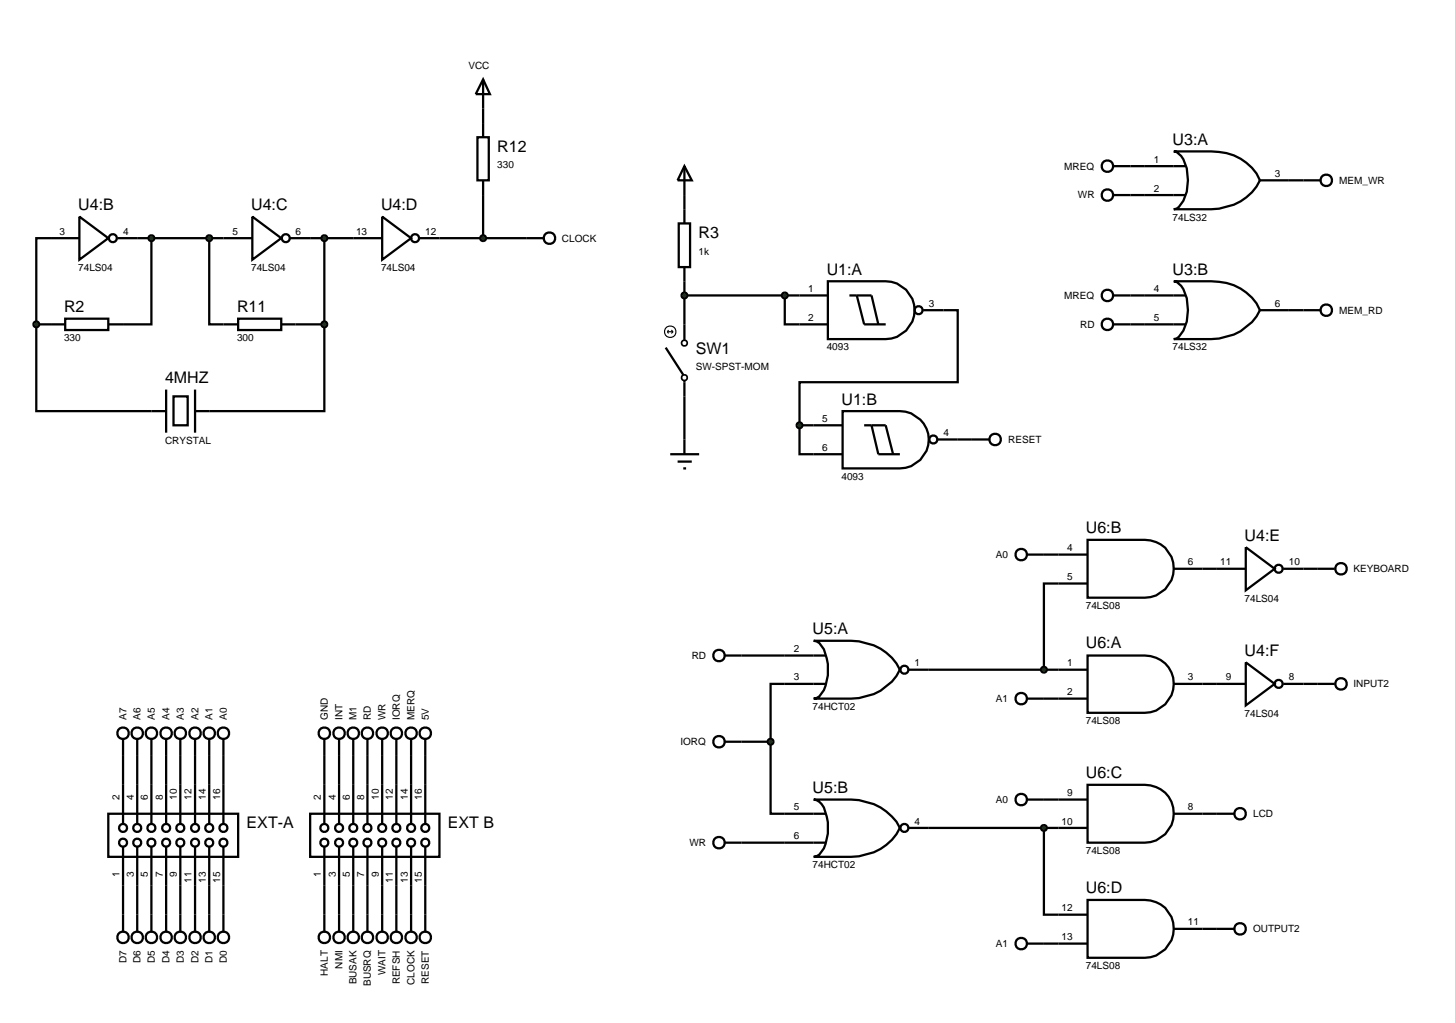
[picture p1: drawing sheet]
<svg xmlns="http://www.w3.org/2000/svg" width="257mm" height="180mm" viewBox="0 0 257 180" stroke-linecap="round" stroke-linejoin="round" font-family="sans-serif">
<g fill="none" stroke="#000" stroke-width=".4">
<path d="M85.2 19.1v2.6M85.2 34.4v7.6M119.7 39.4h2v7.7h-2zM120.7 29.3l1.3 2.5h-2.5zM120.7 29.3v10.1M199.4 29.3h2.5M199.4 34.4h2.5M227.3 31.8h2.6M6.4 57.2v15.3h20.3M6.4 57.2h2.6M9 42h-2.6v15.2M24.2 42h15.2"/>
<path d="M26.7 42v15.2h-5M36.9 42v15.2h2.5M52.1 57.2h5.1M54.7 42h7.6M57.2 57.2v15.3h-20.3M57.2 42v15.2M77.5 42h15.3M120.7 47.1v12.9M120.7 52.1h25.3M138.4 52.1v5.1h7.6M146 49.6h10.2a5.1 5.1 0 0 1 5.1 5.1 5.1 5.1 0 0 1-5.1 5.1h-10.2zM149.8 52.1h3.9l1.2 5.1"/>
<path d="M151.1 52.1l1.3 5.1h3.8M162.8 54.7h6.1v12.7h-27.9v7.6M199.4 52.1h2.5M199.4 57.2h2.5M227.3 54.7h2.6M117.4 61.3l3.1 4.8M120.7 67.1v13M141 75v5.1h7.6M141 75h7.6M148.6 72.5h10.1a5.1 5.1 0 0 1 5.1 5.1 5.1 5.1 0 0 1-5.1 5h-10.1zM152.4 75h3.8l1.3 5.1M153.7 75l1.2 5.1h3.8"/>
<path d="M165.3 77.5h6.1M118.2 80.1h5.1M119.5 81.4h2.5M120.5 82.6h.5M184.1 97.8h2.6M130.8 115.6h7.6M163.8 118.1h22.9M186.7 102.9h-2.6v15.2M212.1 100.3h2.5M229.9 100.3h2.5M21.7 133.3v5.1M24.2 133.3v5.1"/>
<path d="M26.7 133.3v5.1M29.3 133.3v5.1M31.8 133.3v5.1M34.4 133.3v5.1M36.9 133.3v5.1M39.4 133.3v5.1M57.2 133.3v5.1M59.8 133.3v5.1M62.3 133.3v5.1M64.8 133.3v5.1M67.4 133.3v5.1M69.9 133.3v5.1"/>
<path d="M72.5 133.3v5.1M75 133.3v5.1M130.8 130.8h5.1M135.9 130.8v12.7h2.5M138.4 120.6h-2.5v10.2M184.1 123.2h2.6M212.1 120.6h2.5M229.9 120.6h2.5M21.7 156.2v5.1M24.2 156.2v5.1M26.7 156.2v5.1M29.3 156.2v5.1"/>
<path d="M31.8 156.2v5.1M34.4 156.2v5.1M36.9 156.2v5.1M39.4 156.2v5.1M57.2 156.2v5.1M59.8 156.2v5.1M62.3 156.2v5.1M64.8 156.2v5.1M67.4 156.2v5.1M69.9 156.2v5.1M72.5 156.2v5.1M75 156.2v5.1"/>
<path d="M130.8 148.6h7.6M163.8 146h22.9M184.1 146v15.3h2.6M184.1 141h2.6M212.1 143.5h2.5M184.1 166.4h2.6M212.1 163.8h2.5"/>
<circle cx="162" cy="54.7" r=".7"/>
<circle cx="164.6" cy="77.5" r=".7"/>
</g>
<g fill="none" stroke="#000" stroke-width=".3">
<circle cx="120.7" cy="60.5" r=".51"/>
<circle cx="120.7" cy="66.6" r=".51"/>
</g>
<g fill="none" stroke="#000" stroke-width=".2">
<path d="M117.7 58.5h1M117.7 58.5l.2 .3M117.9 58.2l-.2 .3M118.4 58.2l.3 .3M118.7 58.5l-.3 .3"/>
<circle cx="118.2" cy="58.5" r="1.01"/>
</g>
<g fill="#004000" stroke="#000" stroke-width=".4">
<path d="M140.7 74.6l.3-.1-.5 .5zM141 74.5l.4 .2 .1 .3zM141.5 75l-.1 .3-.4 .2zM140.5 75l.5 .5-.4-.2z"/>
<path d="M120.3 51.8l.4-.2-.5 .5zM120.7 51.6l.4 .2 .1 .3zM121.2 52.1l-.1 .3-.4 .2zM120.2 52.1l.5 .5-.3-.1z"/>
<path d="M138.1 51.7l.3-.1-.5 .5zM138.4 51.6l.4 .2 .1 .3zM138.4 52.6l.5-.5-.1 .3zM137.9 52.1l.5 .5-.4-.2z"/>
</g>
<g fill="#004000">
<path d="M140.5 75l.5-.5 .5 .5-.5 .5z"/>
<path d="M120.2 52.1l.5-.5 .5 .5-.5 .5z"/>
<path d="M138.4 51.6l.5 .5-.5 .5-.5-.5z"/>
</g>
<g fill="none" stroke="#000" stroke-width=".4">
<path d="M196.3 29.3h3.1M196.3 34.4h3.1M201.9 29.3h7.1M201.9 34.4h7.1M207 26.7h6.6a8.9 8.9 0 0 1 8.6 5.1 9.3 9.3 0 0 1-8.6 5.1h-6.6l.5-.1a5.7 5.7 0 0 0 2-5l-.2-2.1-.6-1.6-.4-.6-.8-.7zM222.2 31.8h5.1M229.9 31.8h3M196.3 52.1h3.1M196.3 57.2h3.1M201.9 52.1h7.1M201.9 57.2h7.1M207 49.6h6.6a8.9 8.9 0 0 1 8.6 5.1 9.3 9.3 0 0 1-8.6 5.1h-6.6l.5-.1a5.7 5.7 0 0 0 2-5l-.2-2.1-.6-1.6-.4-.6-.8-.7z"/>
<path d="M222.2 54.7h5.1M229.9 54.7h3M171.4 77.5h3.1M138.4 115.6h7.1M143.5 113h6.6a9.3 9.3 0 0 1 8.6 5.1 9.3 9.3 0 0 1-8.6 5.1h-6.6l.5-.1a4.8 4.8 0 0 0 2-4v-2l-.7-2.6-.8-1.1-.5-.3zM160.3 118.1h3.5M127.8 130.8h3M138.4 120.6h7.1M138.4 148.6h7.1M138.4 143.5h7.1M143.5 141h6.6a9.5 9.5 0 0 1 8.6 5 9.3 9.3 0 0 1-8.6 5.1h-6.6l.5-.1a4.8 4.8 0 0 0 2-4 8.4 8.4 0 0 0-1.1-5.2l-.9-.7zM160.3 146h3.5"/>
<circle cx="195.3" cy="29.3" r="1.01"/>
<circle cx="195.3" cy="34.4" r="1.01"/>
<circle cx="233.9" cy="31.8" r="1.01"/>
<circle cx="195.3" cy="52.1" r="1.01"/>
<circle cx="195.3" cy="57.2" r="1.01"/>
<circle cx="233.9" cy="54.7" r="1.01"/>
<circle cx="175.5" cy="77.5" r="1.01"/>
<circle cx="159.5" cy="118.1" r=".7"/>
<circle cx="126.8" cy="130.8" r="1.01"/>
<circle cx="159.5" cy="146" r=".7"/>
</g>
<path d="M135.6 130.4l.3-.1-.5 .5zM135.9 130.3l.3 .1 .2 .4zM135.9 131.3l.5-.5-.2 .4zM135.4 130.8l.5 .5-.3-.1z" fill="#004000" stroke="#000" stroke-width=".4"/>
<path d="M135.9 130.3l.5 .5-.5 .5-.5-.5z" fill="#004000"/>
<g fill="none" stroke="#000" stroke-width=".4">
<path d="M186.7 97.8h5.1M191.8 95.2h10.1a5.1 5.1 0 0 1 5.1 5.1 5.1 5.1 0 0 1-5.1 5.1h-10.1zM127.8 115.6h3M186.7 118.1h5.1M186.7 102.9h5.1M191.8 115.6h10.1a5.1 5.1 0 0 1 5.1 5.1 5.1 5.1 0 0 1-5.1 5h-10.1zM207 100.3h5.1M186.7 123.2h5.1M207 120.6h5.1M127.8 148.6h3"/>
<circle cx="126.8" cy="115.6" r="1.01"/>
<circle cx="126.8" cy="148.6" r="1.01"/>
</g>
<path d="M183.8 117.7l.3-.1-.5 .5zM184.1 117.6l.4 .2 .1 .3zM184.1 118.6l.5-.5-.2 .4zM183.6 118.1l.5 .5-.4-.2z" fill="#004000" stroke="#000" stroke-width=".4"/>
<path d="M184.1 117.6l.5 .5-.5 .5-.5-.5z" fill="#004000"/>
<path d="M191.8 138.4h10.1a5.1 5.1 0 0 1 5.1 5.1 5.1 5.1 0 0 1-5.1 5.1h-10.1zM186.7 141h5.1M186.7 146h5.1M191.8 158.7h10.1a5.1 5.1 0 0 1 5.1 5.1 5.1 5.1 0 0 1-5.1 5.1h-10.1zM207 143.5h5.1M186.7 161.3h5.1M186.7 166.4h5.1M207 163.8h5.1" fill="none" stroke="#000" stroke-width=".4"/>
<path d="M183.7 145.7l.4-.2-.5 .5zM184.1 145.5l.3 .1 .2 .4zM184.1 146.5l.5-.5-.1 .3zM183.6 146l.5 .5-.4-.2z" fill="#004000" stroke="#000" stroke-width=".4"/>
<path d="M184.1 145.5l.5 .5-.5 .5-.5-.5z" fill="#004000"/>
<g fill="none" stroke="#000" stroke-width=".4">
<path d="M14 38.2l5.1 3.8-5.1 3.8zM44.5 38.2l5.1 3.8-5.1 3.8zM9 42h5M9 57.2h2.5M11.5 56.2h7.6v2h-7.6zM19.1 57.2h2.6M20.7 42h3.5M39.4 42h5.1M39.4 57.2h2.6M42 56.2h7.6v2h-7.6zM49.6 57.2h2.5M51.1 42h3.6"/>
<path d="M181.1 97.8h3M232.4 100.3h3M181.1 123.2h3M232.4 120.6h3M181.1 141h3M214.6 143.5h3.1M181.1 166.4h3M214.6 163.8h3.1"/>
<circle cx="19.9" cy="42" r=".7"/>
<circle cx="50.4" cy="42" r=".7"/>
<circle cx="180.1" cy="97.8" r="1.01"/>
<circle cx="236.5" cy="100.3" r="1.01"/>
<circle cx="180.1" cy="123.2" r="1.01"/>
<circle cx="236.5" cy="120.6" r="1.01"/>
<circle cx="180.1" cy="141" r="1.01"/>
<circle cx="218.7" cy="143.5" r="1.01"/>
<circle cx="180.1" cy="166.4" r="1.01"/>
<circle cx="218.7" cy="163.8" r="1.01"/>
</g>
<g fill="#004000" stroke="#000" stroke-width=".4">
<path d="M36.5 41.7l.4-.2-.5 .5zM36.9 41.5l.3 .1 .2 .4zM36.9 42.5l.5-.5-.2 .4zM36.4 42l.5 .5-.4-.2z"/>
<path d="M26.3 41.7l.4-.2-.5 .5zM26.7 41.5l.4 .2 .1 .3zM26.7 42.5l.5-.5-.1 .3zM26.2 42l.5 .5-.4-.2z"/>
</g>
<g fill="#004000">
<path d="M36.4 42l.5-.5 .5 .5-.5 .5z"/>
<path d="M26.2 42l.5-.5 .5 .5-.5 .5z"/>
</g>
<g fill="none" stroke="#000" stroke-width=".4">
<path d="M67.4 38.2l5.1 3.8-5.1 3.8zM62.3 42h5.1M74 42h3.5"/>
<circle cx="73.2" cy="42" r=".7"/>
</g>
<path d="M56.8 41.7l.4-.2-.5 .5zM57.2 41.5l.4 .2 .1 .3zM57.2 42.5l.5-.5-.1 .3zM56.7 42l.5 .5-.3-.1z" fill="#004000" stroke="#000" stroke-width=".4"/>
<path d="M56.7 42l.5-.5 .5 .5-.5 .5z" fill="#004000"/>
<path d="M26.7 72.5h2.6M29.3 68.7v7.6M30.6 69.9h2.5v5.1h-2.5zM34.4 68.7v7.6M34.4 72.5h2.5" fill="none" stroke="#000" stroke-width=".4"/>
<g fill="#004000" stroke="#000" stroke-width=".4">
<path d="M56.8 56.9l.4-.2-.5 .5zM57.2 56.7l.4 .2 .1 .3zM57.2 57.7l.5-.5-.1 .3zM56.7 57.2l.5 .5-.3-.1z"/>
<path d="M6 56.9l.4-.2-.5 .5zM6.4 56.7l.4 .2 .1 .3zM6.4 57.7l.5-.5-.1 .3zM5.9 57.2l.5 .5-.3-.1z"/>
</g>
<g fill="#004000">
<path d="M56.7 57.2l.5-.5 .5 .5-.5 .5z"/>
<path d="M5.9 57.2l.5-.5 .5 .5-.5 .5z"/>
</g>
<g fill="none" stroke="#000" stroke-width=".4">
<path d="M84.2 24.2h2v7.6h-2zM85.2 21.7v2.5M85.2 31.8v2.6M92.8 42h3"/>
<circle cx="96.9" cy="42" r="1.01"/>
</g>
<path d="M84.8 41.7l.4-.2-.5 .5zM85.2 41.5l.4 .2 .1 .3zM85.2 42.5l.5-.5-.1 .3zM84.7 42l.5 .5-.3-.1z" fill="#004000" stroke="#000" stroke-width=".4"/>
<path d="M84.7 42l.5-.5 .5 .5-.5 .5z" fill="#004000"/>
<g fill="none" stroke="#000" stroke-width=".4">
<path d="M85.2 14l1.2 2.6h-2.5zM85.2 14v5.1M219.7 96.5l5.1 3.8-5.1 3.8zM214.6 100.3h5.1M219.7 116.8l5.1 3.8-5.1 3.8zM226.3 100.3h3.6M21.7 130.3v3M21.7 138.4v6.9M24.2 130.3v3M24.2 138.4v6.9M26.7 130.3v3M26.7 138.4v6.9"/>
<path d="M29.3 130.3v3M29.3 138.4v6.9M31.8 130.3v3M31.8 138.4v6.9M34.4 130.3v3M34.4 138.4v6.9M36.9 130.3v3M36.9 138.4v6.9M39.4 130.3v3M39.4 138.4v6.9M57.2 130.3v3M57.2 138.4v6.9"/>
<path d="M59.8 130.3v3M59.8 138.4v6.9M62.3 130.3v3M62.3 138.4v6.9M64.8 130.3v3M64.8 138.4v6.9M67.4 130.3v3M67.4 138.4v6.9M69.9 130.3v3M69.9 138.4v6.9M72.5 130.3v3M72.5 138.4v6.9"/>
<path d="M75 130.3v3M75 138.4v6.9M214.6 120.6h5.1M226.3 120.6h3.6M19.1 143.5h22.9v7.6h-22.9zM21.7 149.3v6.9M24.2 149.3v6.9M26.7 149.3v6.9M29.3 149.3v6.9M31.8 149.3v6.9M34.4 149.3v6.9M36.9 149.3v6.9"/>
<path d="M39.4 149.3v6.9M54.7 143.5h22.8v7.6h-22.8zM57.2 149.3v6.9M59.8 149.3v6.9M62.3 149.3v6.9M64.8 149.3v6.9M67.4 149.3v6.9M69.9 149.3v6.9M72.5 149.3v6.9M75 149.3v6.9M21.7 161.3v3M24.2 161.3v3"/>
<path d="M26.7 161.3v3M29.3 161.3v3M31.8 161.3v3M34.4 161.3v3M36.9 161.3v3M39.4 161.3v3M57.2 161.3v3M59.8 161.3v3M62.3 161.3v3M64.8 161.3v3M67.4 161.3v3M69.9 161.3v3"/>
<path d="M72.5 161.3v3M75 161.3v3"/>
<circle cx="225.5" cy="100.3" r=".7"/>
<circle cx="21.7" cy="129.3" r="1.01"/>
<circle cx="24.2" cy="129.3" r="1.01"/>
<circle cx="26.7" cy="129.3" r="1.01"/>
<circle cx="29.3" cy="129.3" r="1.01"/>
<circle cx="31.8" cy="129.3" r="1.01"/>
<circle cx="34.4" cy="129.3" r="1.01"/>
<circle cx="36.9" cy="129.3" r="1.01"/>
<circle cx="39.4" cy="129.3" r="1.01"/>
<circle cx="57.2" cy="129.3" r="1.01"/>
<circle cx="59.8" cy="129.3" r="1.01"/>
<circle cx="62.3" cy="129.3" r="1.01"/>
<circle cx="64.8" cy="129.3" r="1.01"/>
<circle cx="67.4" cy="129.3" r="1.01"/>
<circle cx="69.9" cy="129.3" r="1.01"/>
<circle cx="72.5" cy="129.3" r="1.01"/>
<circle cx="75" cy="129.3" r="1.01"/>
<circle cx="225.5" cy="120.6" r=".7"/>
<circle cx="21.7" cy="146" r=".7"/>
<circle cx="21.7" cy="148.6" r=".7"/>
<circle cx="24.2" cy="146" r=".7"/>
<circle cx="24.2" cy="148.6" r=".7"/>
<circle cx="26.7" cy="146" r=".7"/>
<circle cx="26.7" cy="148.6" r=".7"/>
<circle cx="29.3" cy="146" r=".7"/>
<circle cx="29.3" cy="148.6" r=".7"/>
<circle cx="31.8" cy="146" r=".7"/>
<circle cx="31.8" cy="148.6" r=".7"/>
<circle cx="34.4" cy="146" r=".7"/>
<circle cx="34.4" cy="148.6" r=".7"/>
<circle cx="36.9" cy="146" r=".7"/>
<circle cx="36.9" cy="148.6" r=".7"/>
<circle cx="39.4" cy="146" r=".7"/>
<circle cx="39.4" cy="148.6" r=".7"/>
<circle cx="57.2" cy="146" r=".7"/>
<circle cx="57.2" cy="148.6" r=".7"/>
<circle cx="59.8" cy="146" r=".7"/>
<circle cx="59.8" cy="148.6" r=".7"/>
<circle cx="62.3" cy="146" r=".7"/>
<circle cx="62.3" cy="148.6" r=".7"/>
<circle cx="64.8" cy="146" r=".7"/>
<circle cx="64.8" cy="148.6" r=".7"/>
<circle cx="67.4" cy="146" r=".7"/>
<circle cx="67.4" cy="148.6" r=".7"/>
<circle cx="69.9" cy="146" r=".7"/>
<circle cx="69.9" cy="148.6" r=".7"/>
<circle cx="72.5" cy="146" r=".7"/>
<circle cx="72.5" cy="148.6" r=".7"/>
<circle cx="75" cy="146" r=".7"/>
<circle cx="75" cy="148.6" r=".7"/>
<circle cx="21.7" cy="165.3" r="1.01"/>
<circle cx="24.2" cy="165.3" r="1.01"/>
<circle cx="26.7" cy="165.3" r="1.01"/>
<circle cx="29.3" cy="165.3" r="1.01"/>
<circle cx="31.8" cy="165.3" r="1.01"/>
<circle cx="34.4" cy="165.3" r="1.01"/>
<circle cx="36.9" cy="165.3" r="1.01"/>
<circle cx="39.4" cy="165.3" r="1.01"/>
<circle cx="57.2" cy="165.3" r="1.01"/>
<circle cx="59.8" cy="165.3" r="1.01"/>
<circle cx="62.3" cy="165.3" r="1.01"/>
<circle cx="64.8" cy="165.3" r="1.01"/>
<circle cx="67.4" cy="165.3" r="1.01"/>
<circle cx="69.9" cy="165.3" r="1.01"/>
<circle cx="72.5" cy="165.3" r="1.01"/>
<circle cx="75" cy="165.3" r="1.01"/>
</g>
<g font-size="2.8">
<text x="87.7" y="26.8">R12</text>
<text x="206.8" y="25.6">U3:A</text>
<text x="13.8" y="37.1">U4:B</text>
<text x="44.3" y="37.1">U4:C</text>
<text x="67.2" y="37.1">U4:D</text>
<text x="123.2" y="42">R3</text>
<text x="145.8" y="48.5">U1:A</text>
<text x="206.8" y="48.5">U3:B</text>
<text x="11.3" y="55.1">R2</text>
<text x="41.8" y="55.1">R11</text>
<text x="122.7" y="62.4">SW1</text>
<text x="29.1" y="67.6">4MHZ</text>
<text x="148.4" y="71.4">U1:B</text>
<text x="191.5" y="94.1">U6:B</text>
<text x="219.5" y="95.4">U4:E</text>
<text x="143.3" y="111.9">U5:A</text>
<text x="191.5" y="114.4">U6:A</text>
<text x="219.5" y="115.7">U4:F</text>
<text x="191.5" y="137.3">U6:C</text>
<text x="143.3" y="139.8">U5:B</text>
<text x="43.5" y="146.1">EXT-A</text>
<text x="79" y="146.1">EXT B</text>
<text x="191.5" y="157.6">U6:D</text>
</g>
<g font-size="1.8">
<text x="82.6" y="12.1">VCC</text>
<text x="87.7" y="29.6">330</text>
<text x="187.7" y="29.9">MREQ</text>
<text x="203.5" y="28.7">1</text>
<text x="190.1" y="35">WR</text>
<text x="203.5" y="33.8">2</text>
<text x="224.8" y="31.2">3</text>
<text x="236.2" y="32.4">MEM_WR</text>
<text x="10.5" y="41.4">3</text>
<text x="21.7" y="41.4">4</text>
<text x="41" y="41.4">5</text>
<text x="52.1" y="41.4">6</text>
<text x="62.8" y="41.4">13</text>
<text x="75" y="41.4">12</text>
<text x="206.8" y="38.9">74LS32</text>
<text x="13.8" y="47.8">74LS04</text>
<text x="44.3" y="47.8">74LS04</text>
<text x="67.2" y="47.8">74LS04</text>
<text x="99.1" y="42.6">CLOCK</text>
<text x="123.2" y="44.9">1k</text>
<text x="142.5" y="51.5">1</text>
<text x="187.7" y="52.7">MREQ</text>
<text x="203.5" y="51.5">4</text>
<text x="142.5" y="56.6">2</text>
<text x="163.8" y="54.1">3</text>
<text x="190.5" y="57.8">RD</text>
<text x="203.5" y="56.6">5</text>
<text x="224.8" y="54.1">6</text>
<text x="236.2" y="55.3">MEM_RD</text>
<text x="11.3" y="60.2">330</text>
<text x="41.8" y="60.2">300</text>
<text x="122.7" y="65.2">SW-SPST-MOM</text>
<text x="145.8" y="61.8">4093</text>
<text x="206.8" y="61.8">74LS32</text>
<text x="145" y="74.4">5</text>
<text x="166.4" y="76.9">4</text>
<text x="29.1" y="78.3">CRYSTAL</text>
<text x="145" y="79.5">6</text>
<text x="177.8" y="78.1">RESET</text>
<text x="148.4" y="84.6">4093</text>
<text x="175.6" y="98.4">A0</text>
<text x="188.2" y="97.2">4</text>
<text x="209.5" y="99.7">6</text>
<text x="215.2" y="99.7">11</text>
<text x="227.3" y="99.7">10</text>
<text x="238.7" y="100.9">KEYBOARD</text>
<text x="188.2" y="102.3">5</text>
<text x="191.5" y="107.4">74LS08</text>
<text x="219.5" y="106.1">74LS04</text>
<text x="122" y="116.2">RD</text>
<text x="140" y="115">2</text>
<text x="140" y="120">3</text>
<text x="161.3" y="117.5">1</text>
<text x="188.2" y="117.5">1</text>
<text x="209.5" y="120">3</text>
<text x="216.2" y="120">9</text>
<text x="227.3" y="120">8</text>
<text x="143.3" y="125.2">74HCT02</text>
<text x="175.6" y="123.8">A1</text>
<text x="188.2" y="122.6">2</text>
<text x="238.7" y="121.2">INPUT2</text>
<text x="22.3" y="127" transform="rotate(-90 22.3 127)">A7</text>
<text x="24.8" y="127" transform="rotate(-90 24.8 127)">A6</text>
<text x="27.3" y="127" transform="rotate(-90 27.3 127)">A5</text>
<text x="29.9" y="127" transform="rotate(-90 29.9 127)">A4</text>
<text x="32.4" y="127" transform="rotate(-90 32.4 127)">A3</text>
<text x="35" y="127" transform="rotate(-90 35 127)">A2</text>
<text x="37.5" y="127" transform="rotate(-90 37.5 127)">A1</text>
<text x="40" y="127" transform="rotate(-90 40 127)">A0</text>
<text x="57.8" y="127" transform="rotate(-90 57.8 127)">GND</text>
<text x="60.4" y="127" transform="rotate(-90 60.4 127)">INT</text>
<text x="62.9" y="127" transform="rotate(-90 62.9 127)">M1</text>
<text x="65.4" y="127" transform="rotate(-90 65.4 127)">RD</text>
<text x="68" y="127" transform="rotate(-90 68 127)">WR</text>
<text x="70.5" y="127" transform="rotate(-90 70.5 127)">IORQ</text>
<text x="73.1" y="127" transform="rotate(-90 73.1 127)">MERQ</text>
<text x="75.6" y="127" transform="rotate(-90 75.6 127)">5V</text>
<text x="120" y="131.4">IORQ</text>
<text x="191.5" y="127.7">74LS08</text>
<text x="219.5" y="126.4">74LS04</text>
<text x="21.1" y="141" transform="rotate(-90 21.1 141)">2</text>
<text x="23.6" y="141" transform="rotate(-90 23.6 141)">4</text>
<text x="26.1" y="141" transform="rotate(-90 26.1 141)">6</text>
<text x="28.7" y="141" transform="rotate(-90 28.7 141)">8</text>
<text x="31.2" y="141" transform="rotate(-90 31.2 141)">10</text>
<text x="33.8" y="141" transform="rotate(-90 33.8 141)">12</text>
<text x="36.3" y="141" transform="rotate(-90 36.3 141)">14</text>
<text x="38.8" y="141" transform="rotate(-90 38.8 141)">16</text>
<text x="56.6" y="141" transform="rotate(-90 56.6 141)">2</text>
<text x="59.2" y="141" transform="rotate(-90 59.2 141)">4</text>
<text x="61.7" y="141" transform="rotate(-90 61.7 141)">6</text>
<text x="64.2" y="141" transform="rotate(-90 64.2 141)">8</text>
<text x="66.8" y="141" transform="rotate(-90 66.8 141)">10</text>
<text x="69.3" y="141" transform="rotate(-90 69.3 141)">12</text>
<text x="71.9" y="141" transform="rotate(-90 71.9 141)">14</text>
<text x="74.4" y="141" transform="rotate(-90 74.4 141)">16</text>
<text x="140" y="142.9">5</text>
<text x="175.6" y="141.6">A0</text>
<text x="188.2" y="140.4">9</text>
<text x="209.5" y="142.9">8</text>
<text x="121.6" y="149.2">WR</text>
<text x="140" y="148">6</text>
<text x="161.3" y="145.4">4</text>
<text x="187.2" y="145.4">10</text>
<text x="221" y="144.1">LCD</text>
<text x="21.1" y="154.7" transform="rotate(-90 21.1 154.7)">1</text>
<text x="23.6" y="154.7" transform="rotate(-90 23.6 154.7)">3</text>
<text x="26.1" y="154.7" transform="rotate(-90 26.1 154.7)">5</text>
<text x="28.7" y="154.7" transform="rotate(-90 28.7 154.7)">7</text>
<text x="31.2" y="154.7" transform="rotate(-90 31.2 154.7)">9</text>
<text x="33.8" y="155.7" transform="rotate(-90 33.8 155.7)">11</text>
<text x="36.3" y="155.7" transform="rotate(-90 36.3 155.7)">13</text>
<text x="38.8" y="155.7" transform="rotate(-90 38.8 155.7)">15</text>
<text x="56.6" y="154.7" transform="rotate(-90 56.6 154.7)">1</text>
<text x="59.2" y="154.7" transform="rotate(-90 59.2 154.7)">3</text>
<text x="61.7" y="154.7" transform="rotate(-90 61.7 154.7)">5</text>
<text x="64.2" y="154.7" transform="rotate(-90 64.2 154.7)">7</text>
<text x="66.8" y="154.7" transform="rotate(-90 66.8 154.7)">9</text>
<text x="69.3" y="155.7" transform="rotate(-90 69.3 155.7)">11</text>
<text x="71.9" y="155.7" transform="rotate(-90 71.9 155.7)">13</text>
<text x="74.4" y="155.7" transform="rotate(-90 74.4 155.7)">15</text>
<text x="143.3" y="153.1">74HCT02</text>
<text x="191.5" y="150.6">74LS08</text>
<text x="187.2" y="160.7">12</text>
<text x="175.6" y="167">A1</text>
<text x="187.2" y="165.8">13</text>
<text x="209.5" y="163.2">11</text>
<text x="221" y="164.4">OUTPUT2</text>
<text x="22.3" y="169.9" transform="rotate(-90 22.3 169.9)">D7</text>
<text x="24.8" y="169.9" transform="rotate(-90 24.8 169.9)">D6</text>
<text x="27.3" y="169.9" transform="rotate(-90 27.3 169.9)">D5</text>
<text x="29.9" y="169.9" transform="rotate(-90 29.9 169.9)">D4</text>
<text x="32.4" y="169.9" transform="rotate(-90 32.4 169.9)">D3</text>
<text x="35" y="169.9" transform="rotate(-90 35 169.9)">D2</text>
<text x="37.5" y="169.9" transform="rotate(-90 37.5 169.9)">D1</text>
<text x="40" y="169.9" transform="rotate(-90 40 169.9)">D0</text>
<text x="57.8" y="172.1" transform="rotate(-90 57.8 172.1)">HALT</text>
<text x="60.4" y="170.8" transform="rotate(-90 60.4 170.8)">NMI</text>
<text x="62.9" y="173.6" transform="rotate(-90 62.9 173.6)">BUSAK</text>
<text x="65.4" y="173.9" transform="rotate(-90 65.4 173.9)">BUSRQ</text>
<text x="68" y="172" transform="rotate(-90 68 172)">WAIT</text>
<text x="70.5" y="173.6" transform="rotate(-90 70.5 173.6)">REFSH</text>
<text x="73.1" y="173.7" transform="rotate(-90 73.1 173.7)">CLOCK</text>
<text x="75.6" y="173.5" transform="rotate(-90 75.6 173.5)">RESET</text>
<text x="191.5" y="170.9">74LS08</text>
</g>
</svg>
